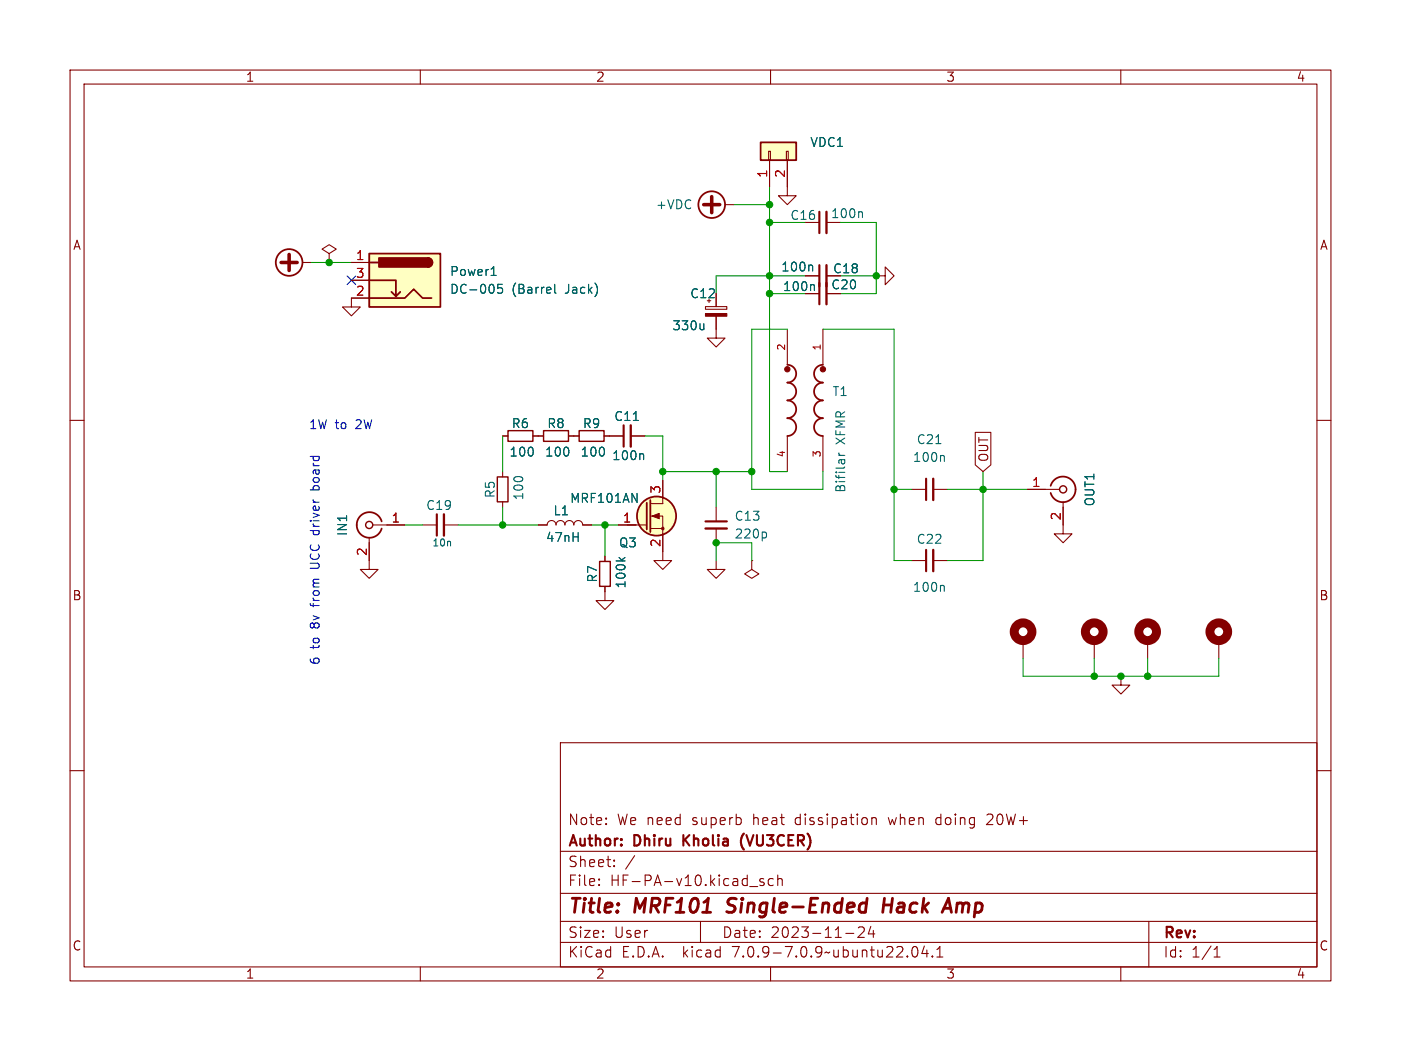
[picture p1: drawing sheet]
<svg xmlns="http://www.w3.org/2000/svg" width="200mm" height="150mm" viewBox="0 0 200 150" stroke-linecap="round" stroke-linejoin="round" font-family="sans-serif">
<g fill="none" stroke="#840000" stroke-width=".15">
<path d="M10 10h180v130h-180zM12 12h176v126h-176zM60 10v2M110 10v2M160 10v2M43.2 37.5h1.2M47 36.2l1-.6-1-.7-1 .7 1 .6v1.3M47 37.5h.1M50.2 37.5h2.5M103.5 29.2h1.3M109.7 21.6h.3v1.3h-.3zM109.9 22.9v3.8"/>
<path d="M112.3 21.6h.2v1.3h-.2zM112.4 22.9v5h1.3l-1.3 1.3-1.3-1.3h1.3M114.9 39.4h2.1M114.9 31.8h2.1M118 39.4h2M118 31.8h2M125.1 39.4h1.3v-1.3l1.2 1.3-1.2 1.2v-1.2M10 60h2M50.2 40h2.5M52.7 42.5h-2.5v1.3h1.2l-1.2 1.3-1.3-1.3h1.3M100.7 43.8h3.1v.3h-3.1zM102.2 45.1v3.2h1.3l-1.3 1.2-1.2-1.2h1.2"/>
<path d="M102.2 41.9v1.9M112.4 47v5.1M114.9 41.9h2.1M117.5 47v5.1M118 41.9h2M188 60h2M52.7 76.7v4.6h1.3l-1.3 1.2-1.3-1.2h1.3M53.2 74.9h4.6M60.3 74.9h2.1M63.4 74.9h2M71.8 62.2h.7M71.8 67.3v.8"/>
<path d="M71.8 71.6v.8M76.1 62.2h1.5M76.8 74.9h1.3a.64 .64 0 0 1 .6-.6 .64 .64 0 0 1 .7 .6 .64 .64 0 0 1 .6-.6 .64 .64 0 0 1 .6 .6 .64 .64 0 0 1 .7-.6 .64 .64 0 0 1 .6 .6 .64 .64 0 0 1 .6-.6 .64 .64 0 0 1 .7 .6h1.3M81.2 62.2h1.5M86.2 62.2h2.8M86.4 79.4v.7M88.3 74.9h4M90 62.2h2.1M92.8 73.7h1.8v6.3h1.3l-1.3 1.3-1.3-1.3h1.3M92.8 75.4h1.8M94.6 68.6v3.3h-1.8M102.2 72.4v2"/>
<path d="M102.2 75.4v2.1M112.4 62.2v5.1M117.5 62.2v5.1M130.2 69.8h2M133.2 69.8h2.1M139.2 61.7h2.2v4.7l-1.1 .9-1.1-.9zM146.7 69.8h4.6M151.8 71.6v4.6h1.2l-1.2 1.3-1.3-1.3h1.3M86.4 83.7v2h1.2l-1.2 1.3-1.3-1.3h1.3M102.2 80v1.3h1.3l-1.3 1.2-1.2-1.2h1.2M107.3 80v1.3l1 .6-1 .6-1-.6 1-.6M107.3 80h.1"/>
<path d="M130.2 80h2M133.2 80h2.1M146 91.4v2.6M156.2 91.4v2.6M160 96.5v1.3h1.3l-1.3 1.3-1.3-1.3h1.3M163.8 91.4v2.6M174 91.4v2.6M10 110h2M80 106h108v32h-108zM86.5 117.6h.1l-.1 .1M86.5 116.8h.1l-.1 .1M124.5 116.7v1"/>
<path d="M124.5 116.8a.37 .37 0 0 1 .6 .1v.8M133.7 116.8l-.1 .2 .1 .6M141.1 116.2l-.2 .1M141.7 116.8l-.9 .9h.9M188 110h2M60 138v2M80 134.5h108M80 131.5h108M80 127.5h108M80 121.5h108M85.5 126.3v.1M85.5 125.5v.1"/>
<path d="M87.7 123.6v.1M87.7 122.8v.1M90.6 122.1l-1.3 2M100 131.5v3M107 126.5h1.2M109 125.5l-.3-.1-.2 .2v.2l.5 .2 .1 .1-.1 .2-.1 .1-.4-.1M110 138v2M110.4 125.5l-.4-.1-.3 .3v.4l.1 .2 .2 .1 .4-.1M111 125.5a.37 .37 0 0 1 .7 .1v.8M111 124.9v1.5M120.7 133.2h1.2M123.3 132.4l.1 .2-.1 .3-.8 .9h.9"/>
<path d="M124.3 132.2l-.3 1.1h.9M124.7 132.8v1M130.3 135.2a.36 .36 0 0 1 .4-.1 .36 .36 0 0 1 .3 .3 .77 .77 0 0 1-.5 1.2 .91 .91 0 0 1-.2-1.4zM132 135l-.4 1.1h.9M132.3 135.6v1M133.1 136.5h.1l-.1 .1M133.1 136.5h-.1l.1 .1M133.1 136.5v.1M133.7 136.6h.9M133.7 135.5l.5-.4v1.5M160 138v2M164 131.5v6.5"/>
<path d="M173.3 136.6h.9M173.3 135.5l.4-.4v1.5"/>
</g>
<path d="M103.7 130.1l.3 .1M104 128.4l-.1 .2 .1 .4M123.8 128.2l-.3 2M126.1 129.2h1.2M126.3 128.2l-.3 2M134.8 129.6h.9M135.4 128.2l.4 2" fill="none" stroke="#840000" stroke-width=".4"/>
<path d="M117 30.2v3.1M117 37.8v5.6M62.4 73.4v3.1M89 60.7v3.1M100.7 74.4h3.1M132.2 68.3v3.1M132.2 78.5v3M97.6 119.2v1.5M98.4 119.2l-.8 .8M106.2 119a1.72 1.72 0 0 0 0 2.3" fill="none" stroke="#840000" stroke-width=".3"/>
<path d="M118 30.2v3.1M118 37.8v5.6M63.4 73.4v3.1M90 60.7v3.1M100.7 75.4h3.1M133.2 68.3v3.1M133.2 78.5v3" fill="none" stroke="#840000" stroke-width=".33"/>
<g fill="none" stroke="#006464" stroke-width=".15">
<path d="M70.1 39.3h.7M70.4 38.2l.1-.2v1.3M115.8 37.8l.2 .2v.7M122.9 30.2l.2 .2v.7M71.7 40.6h-.6l-.1 .6 .2-.1h.4l.1 .2v.4l-.2 .2h-.3l-.2-.2M79.2 40.6v1.1l.2 .2M100.5 46.2v.9M100.5 46.9l-.2 .2M116.1 40.6l.2 .2v.7M88.4 79.6l.5 .5M89.2 79.6l-.5 .3M90.4 60h.7"/>
<path d="M91.7 64.8l.2 .1v.7M109.2 75.9l.2 .3v.3l-.2 .3M119.7 65h.9M119.7 64.6l.1 .3 .2 .1M133.6 63.3h.7M134.6 65l.2 .2v.7M134.6 83.6l.2 .1v.7"/>
</g>
<g fill="none" stroke="#840000" stroke-width=".2">
<path d="M71 68.1h1.5v3.5h-1.5zM72.5 61.5h3.6v1.5h-3.6zM77.6 61.5h3.6v1.5h-3.6zM82.7 61.5h3.5v1.5h-3.5zM85.6 80.1h1.5v3.6h-1.5z"/>
<circle cx="52.7" cy="74.9" r=".51"/>
<circle cx="151.8" cy="69.8" r=".51"/>
</g>
<g fill="none" stroke="#840000" stroke-width="1.3">
<circle cx="146" cy="90.2" r="1.27"/>
<circle cx="156.2" cy="90.2" r="1.27"/>
<circle cx="163.8" cy="90.2" r="1.27"/>
<circle cx="174" cy="90.2" r="1.27"/>
</g>
<g fill="none" stroke="#840000" stroke-width=".25">
<path d="M52.7 36.2h10.2v7.6h-10.2zM52.7 37.5h1.3M61.1 36.8a.64 .64 0 0 1 .6 .7 .64 .64 0 0 1-.6 .6M108.6 20.3h5.1v2.6h-5.1zM52.7 40h3.8v2.3l.6-.6M52.7 42.5h5.1l1.3-1.2 1.2 1.2h1.3M55.9 41.7l.6 .6M112.4 52.1a1.27 1.27 0 0 1 1.3 1.2 1.27 1.27 0 0 1-1.3 1.3 1.27 1.27 0 0 1 1.3 1.3 1.27 1.27 0 0 1-1.3 1.2 1.27 1.27 0 0 1 1.3 1.3 1.27 1.27 0 0 1-1.3 1.3 1.27 1.27 0 0 1 1.3 1.3 1.27 1.27 0 0 1-1.3 1.2M117.5 52.1a1.27 1.27 0 0 0-1.3 1.2 1.27 1.27 0 0 0 1.3 1.3 1.27 1.27 0 0 0-1.3 1.3 1.27 1.27 0 0 0 1.3 1.2 1.27 1.27 0 0 0-1.3 1.3 1.27 1.27 0 0 0 1.3 1.3 1.27 1.27 0 0 0-1.3 1.3 1.27 1.27 0 0 0 1.3 1.2M54.5 74.4a1.81 1.81 0 0 0-2.8-.9 1.81 1.81 0 0 0 0 2.9 1.81 1.81 0 0 0 2.8-1M92.3 71.8v3.8M92.8 71.4v4.5"/>
<path d="M150 69.3a1.81 1.81 0 0 1 2.8-.9 1.81 1.81 0 0 1 0 2.9 1.81 1.81 0 0 1-2.8-.9"/>
<circle cx="41.3" cy="37.5" r="1.9"/>
<circle cx="101.6" cy="29.2" r="1.9"/>
<circle cx="93.7" cy="73.7" r="2.79"/>
</g>
<g fill="#ffffc2" stroke="#ffffc2" stroke-width=".14">
<path d="M52.7 36.2h10.2v7.6h-10.2z"/>
<path d="M108.6 20.3h5.1v2.6h-5.1z"/>
<circle cx="93.7" cy="73.7" r="2.79"/>
</g>
<g fill="#840000" stroke="#840000" stroke-width=".25">
<path d="M61.1 36.8a.64 .64 0 0 1 .6 .7 .64 .64 0 0 1-.6 .6z"/>
<path d="M54.1 36.8h7v1.3h-7z"/>
</g>
<path d="M40.1 37.5h2.3M41.3 36.3v2.3M100.5 29.2h2.2M101.6 28.1v2.3" fill="none" stroke="#840000" stroke-width=".51"/>
<g fill="#840000" stroke="#840000" stroke-width=".14">
<circle cx="112.4" cy="52.7" r=".38"/>
<circle cx="117.5" cy="52.7" r=".38"/>
</g>
<g fill="#840000" stroke="#840000" stroke-width=".15">
<path d="M93.1 73.7l1-.4v.7z"/>
<path d="M100.7 44.8h3.1v.3h-3.1z"/>
<circle cx="94.6" cy="75.4" r=".18"/>
</g>
<path d="M44.3 69.9h1.3M44.7 69.6l.1 .3M45.6 69.6l-.1 .3" fill="none" stroke="#0000c2" stroke-width=".15"/>
<g fill="none" stroke="#009600" stroke-width=".15">
<path d="M44.4 37.5h5.8M104.8 29.2h5.1M109.9 26.7v40.6h2.5M109.9 31.8h5M114.9 39.4h-12.7v2.5M120 31.8h5.1v10.1h-5.1M120 39.4h5.1M109.9 41.9h5M112.4 47h-5.1v22.8h10.2v-2.5M117.5 47h10.1v33h2.6M57.8 74.9h2.5M65.4 74.9h11.4"/>
<path d="M71.8 62.2v5.1M71.8 72.4v2.5M84.5 74.9h3.8M86.4 74.9v4.5M92.1 62.2h2.5v6.4M94.6 67.3h12.7M102.2 67.3v5.1M127.6 69.8h2.6M135.3 69.8h11.4M140.3 67.3v12.7h-5M102.2 80v-2.5h5.1v2.5M146 94v2.5h28v-2.5"/>
<path d="M156.2 94v2.5M163.8 94v2.5"/>
</g>
<path d="M49.6 39.4l1.2 1.2M50.8 39.4l-1.2 1.2" fill="none" stroke="#000084" stroke-width=".15"/>
<g fill="#009600" stroke="#009600" stroke-width=".15">
<circle cx="125.1" cy="39.4" r=".46"/>
<circle cx="109.9" cy="31.8" r=".46"/>
<circle cx="109.9" cy="29.2" r=".46"/>
<circle cx="109.9" cy="41.9" r=".46"/>
<circle cx="109.9" cy="39.4" r=".46"/>
<circle cx="140.3" cy="69.8" r=".46"/>
<circle cx="127.6" cy="69.8" r=".46"/>
<circle cx="156.2" cy="96.5" r=".46"/>
<circle cx="163.8" cy="96.5" r=".46"/>
<circle cx="160" cy="96.5" r=".46"/>
<circle cx="47" cy="37.5" r=".46"/>
<circle cx="71.8" cy="74.9" r=".46"/>
<circle cx="107.3" cy="67.3" r=".46"/>
<circle cx="94.6" cy="67.3" r=".46"/>
<circle cx="102.2" cy="67.3" r=".46"/>
<circle cx="102.2" cy="77.5" r=".46"/>
<circle cx="86.4" cy="74.9" r=".46"/>
</g>
<g font-size="2.8" fill="#840000">
<text x="81" y="130.9">Title:</text>
<text x="90.7" y="130.9">MRF101</text>
<text x="104.7" y="130.9">Single-Ended</text>
<text x="127.7" y="130.9">Hack</text>
<text x="137.2" y="130.9">Amp</text>
</g>
<g font-size="2.1" fill="#840000">
<text x="81" y="118">Note:</text>
<text x="88.1" y="118">We need</text>
<text x="99" y="118">superb</text>
<text x="107.8" y="118">heat</text>
<text x="113.9" y="118">dissipation</text>
<text x="127.4" y="118">when</text>
<text x="134.3" y="118">doing</text>
<text x="141.8" y="118">20W+</text>
<text x="81" y="124">Sheet:</text>
<text x="81" y="121.2">Author:</text>
<text x="90.6" y="121.2">Dhiru</text>
<text x="98.2" y="121.2">Kholia</text>
<text x="107" y="121.2">(VU3CER)</text>
<text x="81" y="126.7">File:</text>
<text x="87.1" y="126.7">HF-PA-v10.kicad_sch</text>
<text x="81" y="136.9">KiCad</text>
<text x="81" y="134.1">Size:</text>
<text x="87.7" y="134.1">User</text>
<text x="88.7" y="136.9">E.D.A.</text>
<text x="97.6" y="136.9">kicad</text>
<text x="103" y="134.1">Date:</text>
<text x="104.8" y="136.9">7.0.9-7.0.9~ubuntu22.04.1</text>
<text x="110" y="134.1">2023-11-24</text>
<text x="166" y="134.3">Rev:</text>
<text x="166" y="136.9">Id:</text>
<text x="170.1" y="136.9">1/1</text>
</g>
<g font-size="1.8" fill="#840000">
<text x="35" y="11.9">1</text>
<text x="85" y="11.9">2</text>
<text x="135" y="11.9">3</text>
<text x="185" y="11.9">4</text>
<text x="10.3" y="35.9">A</text>
<text x="188.3" y="35.9">A</text>
<text x="141.3" y="66" transform="rotate(-90 141.3 66)">OUT</text>
<text x="10.3" y="85.9">B</text>
<text x="188.3" y="85.9">B</text>
<text x="10.3" y="135.9">C</text>
<text x="188.3" y="135.9">C</text>
<text x="35" y="139.9">1</text>
<text x="85" y="139.9">2</text>
<text x="135" y="139.9">3</text>
<text x="185" y="139.9">4</text>
</g>
<g font-size="1.8" fill="#006464">
<text x="115.6" y="21.2">VDC1</text>
<text x="93.5" y="30.1">+VDC</text>
<text x="112.7" y="31.6">C16</text>
<text x="118.5" y="31.3">100n</text>
<text x="64.1" y="39.6">Power1</text>
<text x="111.4" y="39">100n</text>
<text x="111.7" y="41.8">100n</text>
<text x="118.6" y="41.5">C20</text>
<text x="118.8" y="39.2">C18</text>
<text x="64.1" y="42.1">DC-005</text>
<text x="73.1" y="42.1">(Barrel</text>
<text x="80.8" y="42.1">Jack)</text>
<text x="95.9" y="47.3">330u</text>
<text x="98.4" y="42.8">C12</text>
<text x="118.8" y="56.7">T1</text>
<text x="72.6" y="65.4">100</text>
<text x="73" y="61.3">R6</text>
<text x="77.7" y="65.4">100</text>
<text x="78" y="61.3">R8</text>
<text x="82.8" y="65.4">100</text>
<text x="83.1" y="61.3">R9</text>
<text x="87.3" y="65.9">100n</text>
<text x="87.6" y="60.3">C11</text>
<text x="120.9" y="63.4" transform="rotate(-90 120.9 63.4)">XFMR</text>
<text x="130.8" y="63.6">C21</text>
<text x="70.8" y="71.2" transform="rotate(-90 70.8 71.2)">R5</text>
<text x="74.9" y="71.5" transform="rotate(-90 74.9 71.5)">100</text>
<text x="81.3" y="72">MRF101AN</text>
<text x="120.9" y="70.4" transform="rotate(-90 120.9 70.4)">Bifilar</text>
<text x="130.2" y="66.1">100n</text>
<text x="49.8" y="76.6" transform="rotate(-90 49.8 76.6)">IN1</text>
<text x="60.7" y="73">C19</text>
<text x="77.8" y="77.6">47nH</text>
<text x="78.9" y="73.8">L1</text>
<text x="104.8" y="77.1">220p</text>
<text x="104.8" y="74.5">C13</text>
<text x="130.8" y="77.8">C22</text>
<text x="156.4" y="72.4" transform="rotate(-90 156.4 72.4)">OUT1</text>
<text x="85.4" y="83.3" transform="rotate(-90 85.4 83.3)">R7</text>
<text x="88.3" y="78.3">Q3</text>
<text x="89.5" y="84.1" transform="rotate(-90 89.5 84.1)">100k</text>
<text x="130.2" y="84.7">100n</text>
</g>
<g font-size="1.8" fill="#a90000">
<text x="109.6" y="25.5" transform="rotate(-90 109.6 25.5)">1</text>
<text x="112.1" y="25.5" transform="rotate(-90 112.1 25.5)">2</text>
<text x="50.7" y="37.2">1</text>
<text x="50.7" y="39.8">3</text>
<text x="50.7" y="42.3">2</text>
<text x="94.4" y="70.6" transform="rotate(-90 94.4 70.6)">3</text>
<text x="147.2" y="69.6">1</text>
<text x="55.8" y="74.7">1</text>
<text x="88.8" y="74.7">1</text>
<text x="151.5" y="74.4" transform="rotate(-90 151.5 74.4)">2</text>
<text x="52.5" y="79.4" transform="rotate(-90 52.5 79.4)">2</text>
<text x="94.4" y="78.2" transform="rotate(-90 94.4 78.2)">2</text>
</g>
<g font-size="1.8" fill="#0000c2">
<text x="44" y="61.3">1W to</text>
<text x="50.9" y="61.3">2W</text>
<text x="45.7" y="69.1" transform="rotate(-90 45.7 69.1)">board</text>
<text x="45.7" y="80.7" transform="rotate(-90 45.7 80.7)">UCC driver</text>
<text x="45.7" y="89.6" transform="rotate(-90 45.7 89.6)">8v</text>
<text x="45.7" y="86.2" transform="rotate(-90 45.7 86.2)">from</text>
<text x="45.7" y="95" transform="rotate(-90 45.7 95)">6</text>
<text x="45.7" y="92.6" transform="rotate(-90 45.7 92.6)">to</text>
</g>
<g font-size="1.4" fill="#a90000">
<text x="112.1" y="50.1" transform="rotate(-90 112.1 50.1)">2</text>
<text x="117.2" y="50.1" transform="rotate(-90 117.2 50.1)">1</text>
<text x="112.1" y="65.4" transform="rotate(-90 112.1 65.4)">4</text>
<text x="117.2" y="65.4" transform="rotate(-90 117.2 65.4)">3</text>
</g>
<text font-size="1.4" fill="#006464" x="61.6" y="78.2">10n</text>
</svg>
